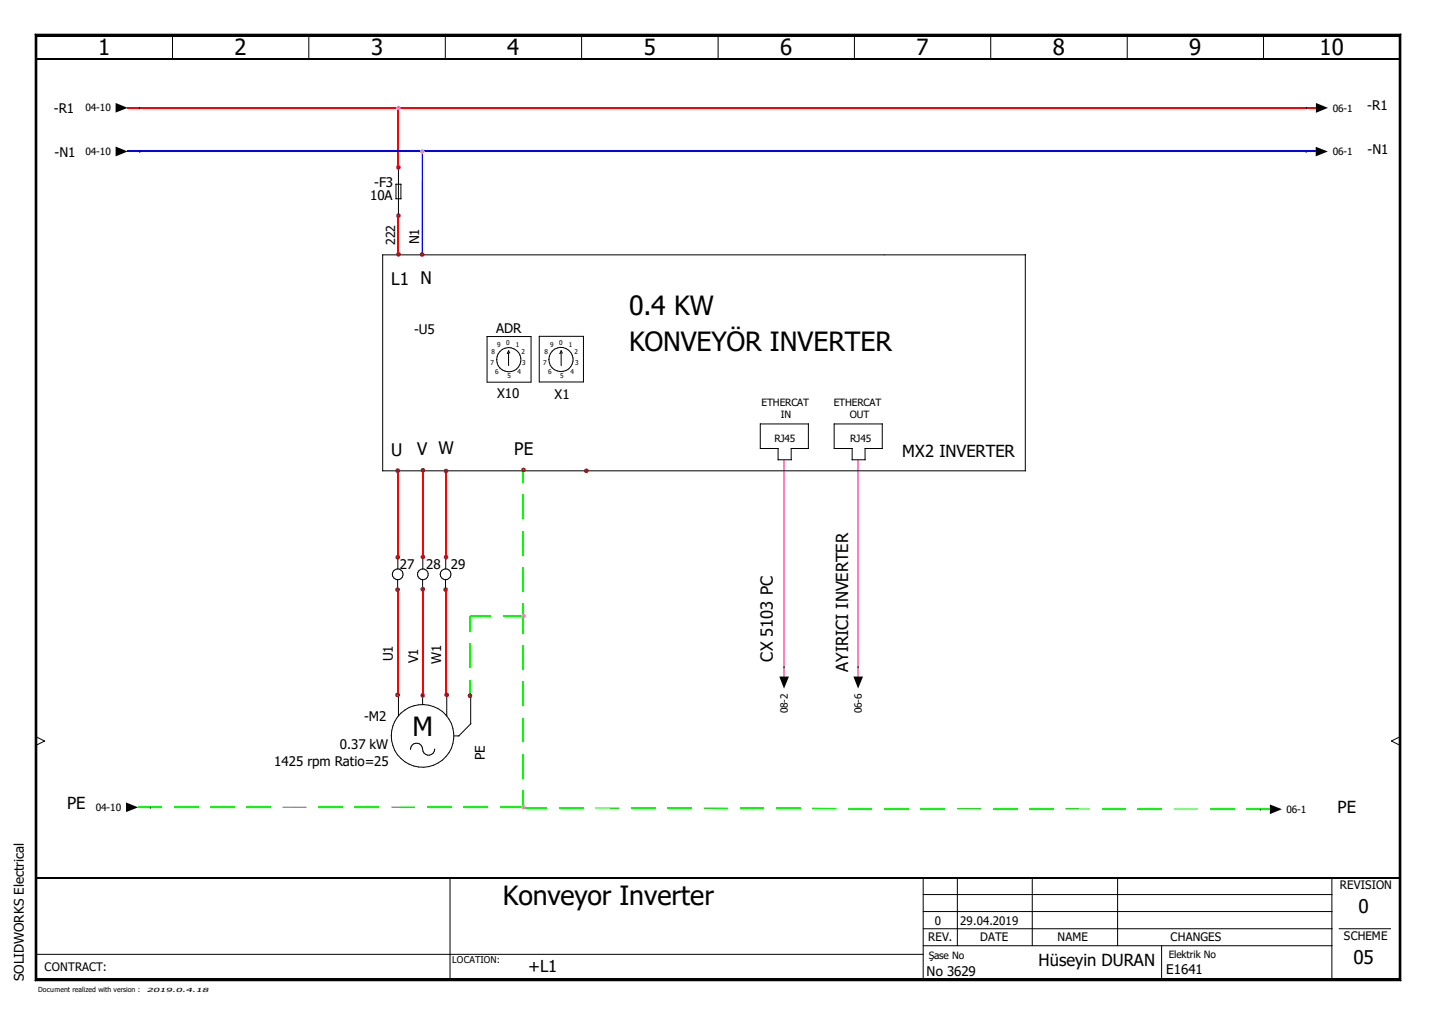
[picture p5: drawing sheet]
<svg xmlns="http://www.w3.org/2000/svg" width="297mm" height="210mm" viewBox="0 0 297 210" stroke-linecap="round" stroke-linejoin="round" font-family="sans-serif">
<path d="M.1 0h296.8v209.8h-296.8z" fill="none" stroke="#fff" stroke-width=".21"/>
<g fill="none" stroke="#000" stroke-width=".21">
<path d="M7.3 7.1l.3 .4zM7.3 7.1h282.5zM7.3 7.1v195.7zM7.3 7.1h282.5v195.7h-282.5zM7.6 7.5h281.8zM7.6 7.5v194.9zM7.6 7.5h281.8v194.9h-281.8zM35.7 7.2v5M63.9 7.2v5M92.2 7.2l-.1 5M120.4 7.2l-.1 5M148.6 7.2l-.1 5"/>
<path d="M176.8 7.2l-.1 5M205 7.2l-.1 5M233.2 7.2v5M261.4 7.2v5M289.4 7.5v194.9zM289.8 7.1l-.4 .4zM289.8 7.1v195.7zM28.9 31.3h.1M28.9 22.3h.1M81.9 38.1h1v3h-1zM82.4 34.6l.1 10M270.2 31.3h.1"/>
<path d="M270.2 22.3h.1M212.1 52.7v44.7M212.1 52.7h-132.9v44.7h132.9M100.7 69.6h9.2v9.4h-9.2zM102.7 74.4h.1M105.2 72.9v2.6M105.2 72.6l-.2 .5M105.2 72.6l.2 .4M105.2 72.6h.1M111.5 69.6h9.2v9.4h-9.2zM113.5 74.3h.1M116.1 75.5h.1"/>
<path d="M116.1 72.6l-.2 .5M116.1 72.6h.1M116.1 72.6l.2 .4M116.1 72.9v2.6M160.9 92.8v2.3h2.8M167.2 87.7v5.1M167.3 87.7h-10v5.1h3.7M167.3 92.8h-3.6v2.3M182.5 87.7v5.1M182.5 87.7h-10v5.1h3.8v2.3h2.7M182.5 92.8h-3.6v2.3M81.1 118.8h.1"/>
<path d="M82.3 119.9v1.8M82.3 119.9h.1M82.3 115.4v2.3M86.4 118.8h.1M87.5 119.9l-.1 1.8M87.5 115.4v2.3M91.1 118.7h.1M92.2 119.9v1.8M92.2 115.3v2.3M162.2 137.9h.1M177.5 137.9h.1M7.4 152.4l1.8 .8"/>
<path d="M9.2 153.2l-1.7 .9M9.2 153.2h.1M80.9 152.2h.1M82.4 143.7l.1 4.3M85 154.9a1.21 1.21 0 0 1 1-1.2 1.21 1.21 0 0 1 1.3 .8l.2 .9a1.27 1.27 0 0 0 1.4 .8 1.27 1.27 0 0 0 1.1-1.3M87.4 143.7l.1 2M92.4 143.7l.1 4.3M93.9 152.2h1.1M97.4 149.7l-2.5 2.5M97.4 149.7h.1M97.4 143.7v6M287.8 153.2l1.8 .9"/>
<path d="M287.8 153.2h.1M289.6 152.4l-1.8 .8M31.1 167h.1M260.7 167.3h.1M7.4 197.4h183.6M93.1 181.5v21.1M191 195.6h84.5M191 192.1h84.5M191 188.5h84.5M191 185h84.5M191 181.5v21.1M198.1 181.5l-.1 14.1"/>
<path d="M213.6 181.5l-.1 14.1M231.2 181.5v14.1M240.3 195.6v7M275.5 181.5h.1M275.5 181.5v21.1M277 192.1h10.6M7.3 202.8h282.5zM7.6 202.4l-.3 .4zM7.6 202.4h281.8zM289.4 202.4l.4 .4z"/>
<circle cx="105.2" cy="74.4" r="2.5"/>
<circle cx="116" cy="74.4" r="2.5"/>
<circle cx="82.3" cy="118.8" r="1.11"/>
<circle cx="87.5" cy="118.8" r="1.11"/>
<circle cx="92.2" cy="118.8" r="1.12"/>
<circle cx="87.4" cy="152.2" r="6.5"/>
</g>
<path d="M7.3 7.3h282.5M7.3 202.6h282.5" fill="none" stroke="#000" stroke-width=".38"/>
<path d="M7.3 7.1l.3 .4zM289.8 7.1l-.4 .4zM23.9 30.3l2.5 1-2.5 1zM23.9 21.3l2.5 1-2.5 1zM272.2 30.4l2.5 .9-2.5 1zM272.2 21.3l2.5 1-2.5 1zM161.2 139.9h2l-1 2.5zM176.5 139.9h2l-1 2.5zM26.1 165.9l2.5 1.1-2.5 .9zM262.7 166.4l2.5 .9-2.5 1.1zM7.6 202.4l-.3 .4zM289.4 202.4l.4 .4z" fill="#000"/>
<path d="M7.4 7.1v195.7M7.4 12.2h282.2M289.6 7.1v195.7M7.4 181.5h282.2" fill="none" stroke="#000" stroke-width=".34"/>
<path d="M26.4 22.3h245.8M82.4 22.3v12.3M82.4 44.6v8M87.5 97.2v18M82.3 122v21.7M87.4 121.8v22" fill="none" stroke="#f00" stroke-width=".25"/>
<path d="M26.4 31.3h245.8" fill="none" stroke="#00f" stroke-width=".25"/>
<path d="M87.4 31.5v21.1" fill="none" stroke="#00f" stroke-width=".3"/>
<g fill="none" stroke="#0f0" stroke-width=".25">
<path d="M108.3 97.2v2.6M108.3 102.3v5M108.3 109.8v5M108.3 117.3v5M97.2 127.4v3.2M97.2 133.1v5M108.3 124.8v6.2M108.3 133.5v5M97.2 140.6v3.2M108.3 141v5M108.3 148.5v5M108.3 156v5"/>
<path d="M28.6 167h4.9M36 167h5M43.5 167h5M51 167h5M58.5 167h4.9M80.9 166.9h4.9M88.3 166.9h5M95.8 166.9h5M103.3 166.9h5M108.3 163.4v3.7h4.9M115.7 167.1h4.9M123.1 167.1h5"/>
<path d="M130.6 167.1h5M138.1 167.1h5M153.1 167.2h4.9M160.5 167.2h5M168 167.2h5M175.5 167.2h5M183 167.2h5M190.5 167.2h4.9M197.9 167.3h5M205.4 167.3h5M212.9 167.3h5M227.9 167.3h4.9"/>
<path d="M235.3 167.3h5M242.8 167.3h5M250.3 167.3h5M257.8 167.3h4.9"/>
</g>
<path d="M97.2 127.4h4.3M104 127.4h4.3M65.9 166.9h5M73.4 166.9h5" fill="none" stroke="#0f0" stroke-width=".21"/>
<path d="M162.2 95.2v44.7M177.5 95.2v44.7" fill="none" stroke="#ff7fbf" stroke-width=".3"/>
<path d="M82.3 97.3v17.9M92.3 97.4v17.8M92.2 122v21.7" fill="none" stroke="#f00" stroke-width=".21"/>
<path d="M145.6 167.2h5M220.4 167.3h5" fill="none" stroke="#0f0" stroke-width=".3"/>
<g fill="#a50000">
<path d="M121.3 97.3l.4-.3 .1 .4z"/>
<path d="M121.3 96.9l.4 .1-.4 .3z"/>
<path d="M120.9 97l.4-.1v.4z"/>
<path d="M120.9 97l.4 .3-.5 .1z"/>
<path d="M120.8 97.4h.5l-.4 .3z"/>
<path d="M120.9 97.7l.4-.3v.5z"/>
<path d="M121.3 97.4l.4 .3-.4 .2z"/>
<path d="M121.3 97.4h.5l-.1 .3z"/>
<path d="M108.6 96.8l.2 .4h-.5z"/>
<path d="M108.3 96.7l.3 .1-.3 .4z"/>
<path d="M107.9 96.8l.4-.1v.5z"/>
<path d="M107.9 96.8l.3 .4h-.4z"/>
<path d="M107.8 97.2h.4l-.3 .3z"/>
<path d="M108.2 97.2l.1 .5-.4-.2z"/>
<path d="M108.3 97.2l.3 .3-.3 .2z"/>
<path d="M108.3 97.2h.5l-.2 .3z"/>
</g>
<g fill="#ff7fdf">
<path d="M108.6 127l.2 .4h-.5z"/>
<path d="M108.3 126.9l.3 .1-.3 .4z"/>
<path d="M107.9 127l.4-.1v.4z"/>
<path d="M107.9 127l.3 .4h-.4z"/>
<path d="M107.8 127.4h.4l-.3 .4z"/>
<path d="M108.2 127.4l.1 .5-.4-.1z"/>
<path d="M108.3 127.5l.3 .3-.3 .1z"/>
<path d="M108.3 127.4h.5l-.2 .4z"/>
<path d="M108.3 166.9l.3-.3 .2 .3z"/>
<path d="M108.3 166.5l.3 .1-.3 .3z"/>
<path d="M107.9 166.6l.4-.1v.4z"/>
<path d="M107.9 166.6l.3 .3h-.4z"/>
<path d="M107.8 166.9l.4 .1-.3 .3z"/>
<path d="M108.2 167l.1 .4-.4-.1z"/>
<path d="M108.3 167l.3 .3-.3 .1z"/>
<path d="M108.3 167l.5-.1-.2 .4z"/>
</g>
<g fill="#a50000">
<path d="M97.2 143.8l.4-.3 .1 .3z"/>
<path d="M97.2 143.3l.4 .2-.4 .3z"/>
<path d="M96.9 143.5l.3-.2v.5z"/>
<path d="M96.9 143.5l.3 .3h-.5z"/>
<path d="M96.7 143.8l.5 .1-.3 .3z"/>
<path d="M97.2 143.9v.5l-.3-.2z"/>
<path d="M97.2 143.9l.4 .3-.4 .2z"/>
<path d="M97.2 143.9l.5-.1-.1 .4z"/>
<path d="M92.4 143.7l.3-.4 .2 .4z"/>
<path d="M92.4 143.2l.3 .1-.3 .4z"/>
<path d="M92 143.3l.4-.1v.4z"/>
<path d="M92 143.3l.3 .4h-.4z"/>
<path d="M91.9 143.7h.5l-.4 .4z"/>
<path d="M92 144.1l.4-.3v.4z"/>
<path d="M92.4 143.7l.3 .4-.3 .1z"/>
<path d="M92.4 143.7h.5l-.2 .4z"/>
<path d="M92.3 115.2l.3-.3 .1 .3z"/>
<path d="M92.3 114.7l.3 .2-.3 .3z"/>
<path d="M91.9 114.9l.4-.2v.5z"/>
<path d="M91.9 114.9l.3 .3h-.4z"/>
<path d="M91.8 115.2l.4 .1-.3 .3z"/>
<path d="M91.9 115.6l.4-.3v.4z"/>
<path d="M92.3 115.3l.3 .3-.3 .1z"/>
<path d="M92.3 115.3l.4-.1-.1 .4z"/>
<path d="M92.3 97.4l.3-.3 .1 .3z"/>
<path d="M92.3 96.9l.3 .2-.3 .3z"/>
<path d="M91.9 97.1l.4-.2v.5z"/>
<path d="M91.9 97.1l.3 .3h-.4z"/>
<path d="M91.8 97.4l.4 .1-.3 .2z"/>
<path d="M91.9 97.7l.4-.2v.4z"/>
<path d="M92.3 97.5l.3 .2-.3 .2z"/>
<path d="M92.3 97.5l.4-.1-.1 .3z"/>
<path d="M92.2 121.9l.3-.3 .2 .4z"/>
<path d="M92.2 121.5l.3 .1-.3 .3z"/>
<path d="M91.8 121.6l.4-.1v.4z"/>
<path d="M91.8 121.6l.3 .4h-.4z"/>
<path d="M91.7 122h.5l-.4 .3z"/>
<path d="M92.2 122v.4l-.4-.1z"/>
<path d="M92.2 122l.3 .3-.3 .1z"/>
<path d="M92.2 122h.5l-.2 .3z"/>
<path d="M87.5 115.1l.3-.3 .2 .4z"/>
<path d="M87.5 114.7l.3 .1-.3 .3z"/>
<path d="M87.1 114.8l.4-.1v.4z"/>
<path d="M87.1 114.8l.3 .4h-.4z"/>
<path d="M87 115.2h.4l-.3 .3z"/>
<path d="M87.4 115.2l.1 .5-.4-.2z"/>
<path d="M87.5 115.2l.3 .3-.3 .2z"/>
<path d="M87.5 115.2h.5l-.2 .3z"/>
<path d="M87.5 97.2l.3-.3 .2 .3z"/>
<path d="M87.5 96.8l.3 .1-.3 .3z"/>
<path d="M87.1 96.9l.4-.1v.4z"/>
<path d="M87.1 96.9l.3 .3h-.4z"/>
<path d="M87 97.2l.4 .1-.3 .3z"/>
<path d="M87.4 97.3l.1 .4-.4-.1z"/>
<path d="M87.5 97.3l.3 .3-.3 .1z"/>
<path d="M87.5 97.2h.5l-.2 .4z"/>
<path d="M87.5 143.8l.3-.3 .1 .3z"/>
<path d="M87.4 143.3l.4 .2-.3 .3z"/>
<path d="M87.1 143.5l.3-.2v.5z"/>
<path d="M87.1 143.5l.3 .3h-.5z"/>
<path d="M86.9 143.8h.5l-.3 .3z"/>
<path d="M87.1 144.1l.3-.3v.5z"/>
<path d="M87.4 143.8l.4 .3-.4 .2z"/>
<path d="M87.5 143.8h.4l-.1 .3z"/>
<path d="M87.8 121.5l.1 .3h-.4z"/>
<path d="M87.4 121.4l.4 .1-.3 .3z"/>
<path d="M87.1 121.5l.3-.1v.4z"/>
<path d="M87.1 121.5l.3 .3h-.5z"/>
<path d="M86.9 121.8l.5 .1-.3 .3z"/>
<path d="M87.4 121.9v.4l-.3-.1z"/>
<path d="M87.4 121.9l.4 .3-.4 .1z"/>
<path d="M87.5 121.9l.4-.1-.1 .4z"/>
</g>
<g fill="#ff7fdf">
<path d="M87.4 31.3l.3-.3 .1 .3z"/>
<path d="M87.4 30.8l.3 .2-.3 .3z"/>
<path d="M87 31l.4-.2v.5z"/>
<path d="M87 31l.3 .3h-.4z"/>
<path d="M86.9 31.3l.4 .1-.3 .3z"/>
<path d="M87 31.7l.4-.3v.4z"/>
<path d="M87.4 31.4l.3 .3-.3 .1z"/>
<path d="M87.4 31.3h.4l-.1 .4z"/>
</g>
<g fill="#a50000">
<path d="M87.4 52.6l.3-.3 .1 .3z"/>
<path d="M87.3 52.1l.4 .2-.3 .3z"/>
<path d="M87 52.3l.3-.2v.5z"/>
<path d="M87 52.3l.3 .3h-.5z"/>
<path d="M86.8 52.6l.5 .1-.3 .3z"/>
<path d="M87.3 52.7v.4l-.3-.1z"/>
<path d="M87.3 52.7l.4 .3-.4 .1z"/>
<path d="M87.4 52.6h.4l-.1 .4z"/>
<path d="M82.5 52.5l.3-.3 .1 .4z"/>
<path d="M82.4 52.1l.4 .1-.3 .3z"/>
<path d="M82.1 52.2l.3-.1v.4z"/>
<path d="M82.1 52.2l.3 .4h-.5z"/>
<path d="M81.9 52.6h.5l-.3 .4z"/>
<path d="M82.4 52.6v.5l-.3-.1z"/>
<path d="M82.4 52.6l.4 .4-.4 .1z"/>
<path d="M82.5 52.6h.4l-.1 .4z"/>
</g>
<g fill="#ff7fdf">
<path d="M82.5 22.3l.3-.3 .1 .3z"/>
<path d="M82.4 21.8l.4 .2-.3 .3z"/>
<path d="M82.1 22l.3-.2v.5z"/>
<path d="M82.1 22l.3 .3h-.5z"/>
<path d="M81.9 22.3l.5 .1-.3 .2z"/>
<path d="M82.4 22.4v.4l-.3-.2z"/>
<path d="M82.4 22.4l.4 .2-.4 .2z"/>
<path d="M82.5 22.3h.4l-.1 .3z"/>
</g>
<g fill="#a50000">
<path d="M82.5 34.6l.3-.3 .1 .3z"/>
<path d="M82.4 34.1l.4 .2-.3 .3z"/>
<path d="M82.1 34.3l.3-.2v.5z"/>
<path d="M82.1 34.3l.3 .3h-.5z"/>
<path d="M81.9 34.6l.5 .1-.3 .3z"/>
<path d="M82.4 34.7v.4l-.3-.1z"/>
<path d="M82.4 34.7l.4 .3-.4 .1z"/>
<path d="M82.5 34.6h.4l-.1 .4z"/>
<path d="M82.8 44.2l.1 .4h-.4z"/>
<path d="M82.4 44.1l.4 .1-.3 .4z"/>
<path d="M82.1 44.2l.3-.1v.5z"/>
<path d="M82.1 44.2l.3 .4h-.5z"/>
<path d="M81.9 44.6h.5l-.3 .4z"/>
<path d="M82.4 44.6v.5l-.3-.1z"/>
<path d="M82.4 44.7l.4 .3-.4 .1z"/>
<path d="M82.5 44.6h.4l-.1 .4z"/>
<path d="M82.3 115.2l.3-.3 .2 .3z"/>
<path d="M82.3 114.8l.3 .1-.3 .3z"/>
<path d="M81.9 114.9l.4-.1v.4z"/>
<path d="M81.9 114.9l.4 .3h-.5z"/>
<path d="M81.8 115.2l.5 .1-.4 .3z"/>
<path d="M82.3 115.3v.4l-.4-.1z"/>
<path d="M82.3 115.3l.3 .3-.3 .1z"/>
<path d="M82.3 115.2h.5l-.2 .4z"/>
<path d="M82.3 97.3l.3-.3 .2 .3z"/>
<path d="M82.3 96.8l.3 .2-.3 .3z"/>
<path d="M81.9 97l.4-.2v.5z"/>
<path d="M81.9 97l.3 .3h-.4z"/>
<path d="M81.8 97.3l.5 .1-.4 .3z"/>
<path d="M82.3 97.4v.4l-.4-.1z"/>
<path d="M82.3 97.4l.3 .3-.3 .1z"/>
<path d="M82.3 97.4l.5-.1-.2 .4z"/>
<path d="M82.6 143.3l.2 .4h-.5z"/>
<path d="M82.3 143.2l.3 .1-.3 .4z"/>
<path d="M81.9 143.3l.4-.1v.4z"/>
<path d="M81.9 143.3l.3 .4h-.5z"/>
<path d="M81.7 143.7h.5l-.3 .4z"/>
<path d="M82.2 143.7l.1 .5-.4-.1z"/>
<path d="M82.3 143.8l.3 .3-.3 .1z"/>
<path d="M82.3 143.7h.5l-.2 .4z"/>
<path d="M82.6 121.6l.2 .4h-.5z"/>
<path d="M82.3 121.5l.3 .1-.3 .3z"/>
<path d="M81.9 121.6l.4-.1v.4z"/>
<path d="M81.9 121.6l.3 .4h-.5z"/>
<path d="M81.7 122h.5l-.3 .3z"/>
<path d="M81.9 122.3l.4-.3v.5z"/>
<path d="M82.3 122l.3 .3-.3 .2z"/>
<path d="M82.3 122h.5l-.2 .3z"/>
</g>
<g font-size="5.5">
<text x="130.1" y="65.1">0.4 KW</text>
<text x="130.1" y="72.6">KONVEYÖR INVERTER</text>
<text x="85.3" y="152.2">M</text>
<text x="104" y="187.2">Konveyor Inverter</text>
</g>
<g font-size="4.6">
<text x="20.3" y="11.3">1</text>
<text x="48.5" y="11.3">2</text>
<text x="76.7" y="11.3">3</text>
<text x="104.9" y="11.3">4</text>
<text x="133.2" y="11.3">5</text>
<text x="161.4" y="11.3">6</text>
<text x="189.6" y="11.3">7</text>
<text x="217.8" y="11.3">8</text>
<text x="246" y="11.3">9</text>
<text x="273" y="11.3">10</text>
</g>
<g font-size="3.9">
<text x="281" y="188.8">0</text>
<text x="279.9" y="199.4">05</text>
</g>
<g font-size="3.6">
<text x="80.9" y="59">L1 N</text>
<text x="80.9" y="94.4">U</text>
<text x="86.3" y="94.1">V W</text>
<text x="106.3" y="94.2">PE</text>
</g>
<g font-size="3.4">
<text x="186.6" y="94.5">MX2 INVERTER</text>
<text x="159.9" y="136.8" transform="rotate(-90 159.9 136.8)">CX 5103 PC</text>
<text x="175.5" y="139.1" transform="rotate(-90 175.5 139.1)">AYIRICI INVERTER</text>
<text x="13.9" y="167.4">PE</text>
<text x="276.7" y="168.1">PE</text>
<text x="109.3" y="201.1">+L1</text>
<text x="214.8" y="199.7">Hüseyin DURAN</text>
</g>
<g font-size="2.7">
<text x="11.1" y="23.3">-R1</text>
<text x="282.8" y="22.7">-R1</text>
<text x="11.3" y="32.4">-N1</text>
<text x="282.9" y="31.8">-N1</text>
<text x="76.5" y="41.3">10A</text>
<text x="77.4" y="38.7">-F3</text>
<text x="86.7" y="50.5" transform="rotate(-90 86.7 50.5)">N1</text>
<text x="85.6" y="69">-U5</text>
<text x="102.6" y="68.8">ADR</text>
<text x="102.8" y="82.4">X10</text>
<text x="114.7" y="82.5">X1</text>
<text x="82.7" y="117.7">27</text>
<text x="88.2" y="117.7">28</text>
<text x="93.3" y="117.6">29</text>
<text x="81.3" y="136.7" transform="rotate(-90 81.3 136.7)">U1</text>
<text x="86.5" y="137.2" transform="rotate(-90 86.5 137.2)">V1</text>
<text x="91.2" y="137.4" transform="rotate(-90 91.2 137.4)">W1</text>
<text x="75.3" y="149.2">-M2</text>
<text x="70.3" y="154.9">0.37 kW</text>
<text x="56.7" y="158.4">1425 rpm Ratio=25</text>
<text x="100.3" y="157.2" transform="rotate(-90 100.3 157.2)">PE</text>
<text x="4.9" y="202.8" transform="rotate(-90 4.9 202.8)">SOLIDWORKS Electrical</text>
<text x="191.7" y="201.8">No 3629</text>
<text x="241.3" y="201.4">E1641</text>
</g>
<text font-size="2.6" x="81.7" y="50.8" transform="rotate(-90 81.7 50.8)">222</text>
<g font-size="2.4">
<text x="277.2" y="183.8">REVISION</text>
<text x="193.4" y="191.3">0</text>
<text x="198.6" y="191.3">29.04.2019</text>
<text x="192" y="194.7">REV.</text>
<text x="202.7" y="194.7">DATE</text>
<text x="218.7" y="194.7">NAME</text>
<text x="242.1" y="194.7">CHANGES</text>
<text x="278" y="194.4">SCHEME</text>
<text x="9.2" y="200.9">CONTRACT:</text>
</g>
<g font-size="2.1">
<text x="17.7" y="23">04-10</text>
<text x="275.7" y="23.1">06-1</text>
<text x="17.7" y="32.1">04-10</text>
<text x="275.7" y="32.1">06-1</text>
<text x="157.5" y="84">ETHERCAT</text>
<text x="172.5" y="84">ETHERCAT</text>
<text x="161.5" y="86.5">IN</text>
<text x="175.8" y="86.5">OUT</text>
<text x="160.2" y="91.4">RJ45</text>
<text x="175.9" y="91.4">RJ45</text>
<text x="162.9" y="147.5" transform="rotate(-90 162.9 147.5)">08-2</text>
<text x="178.3" y="147.5" transform="rotate(-90 178.3 147.5)">06-6</text>
<text x="19.9" y="167.7">04-10</text>
<text x="266.1" y="168.1">06-1</text>
<text x="192.1" y="198.2">Şase No</text>
<text x="241.8" y="198.2">Elektrik No</text>
</g>
<text font-size="1.9" x="93.6" y="199.2">LOCATION:</text>
<g font-size="1.4">
<text x="102.9" y="71.8">9</text>
<text x="104.7" y="71.2">0</text>
<text x="106.7" y="71.8">1</text>
<text x="113.8" y="71.8">9</text>
<text x="115.7" y="71.2">0</text>
<text x="117.7" y="71.8">1</text>
<text x="101.4" y="75.6">7</text>
<text x="101.7" y="73.3">8</text>
<text x="102.4" y="77.4">6</text>
<text x="107.1" y="77.4">4</text>
<text x="107.9" y="73.3">2</text>
<text x="108" y="75.6">3</text>
<text x="112.3" y="75.6">7</text>
<text x="112.6" y="73.3">8</text>
<text x="113.4" y="77.4">6</text>
<text x="118" y="77.4">4</text>
<text x="118.8" y="73.3">2</text>
<text x="119" y="75.6">3</text>
<text x="105" y="78.2">5</text>
<text x="115.9" y="78.2">5</text>
<text x="7.9" y="205.2">Document realized with version :</text>
</g>
<text font-size="1.2" x="30.3" y="205.1">2019.0.4.18</text>
</svg>
